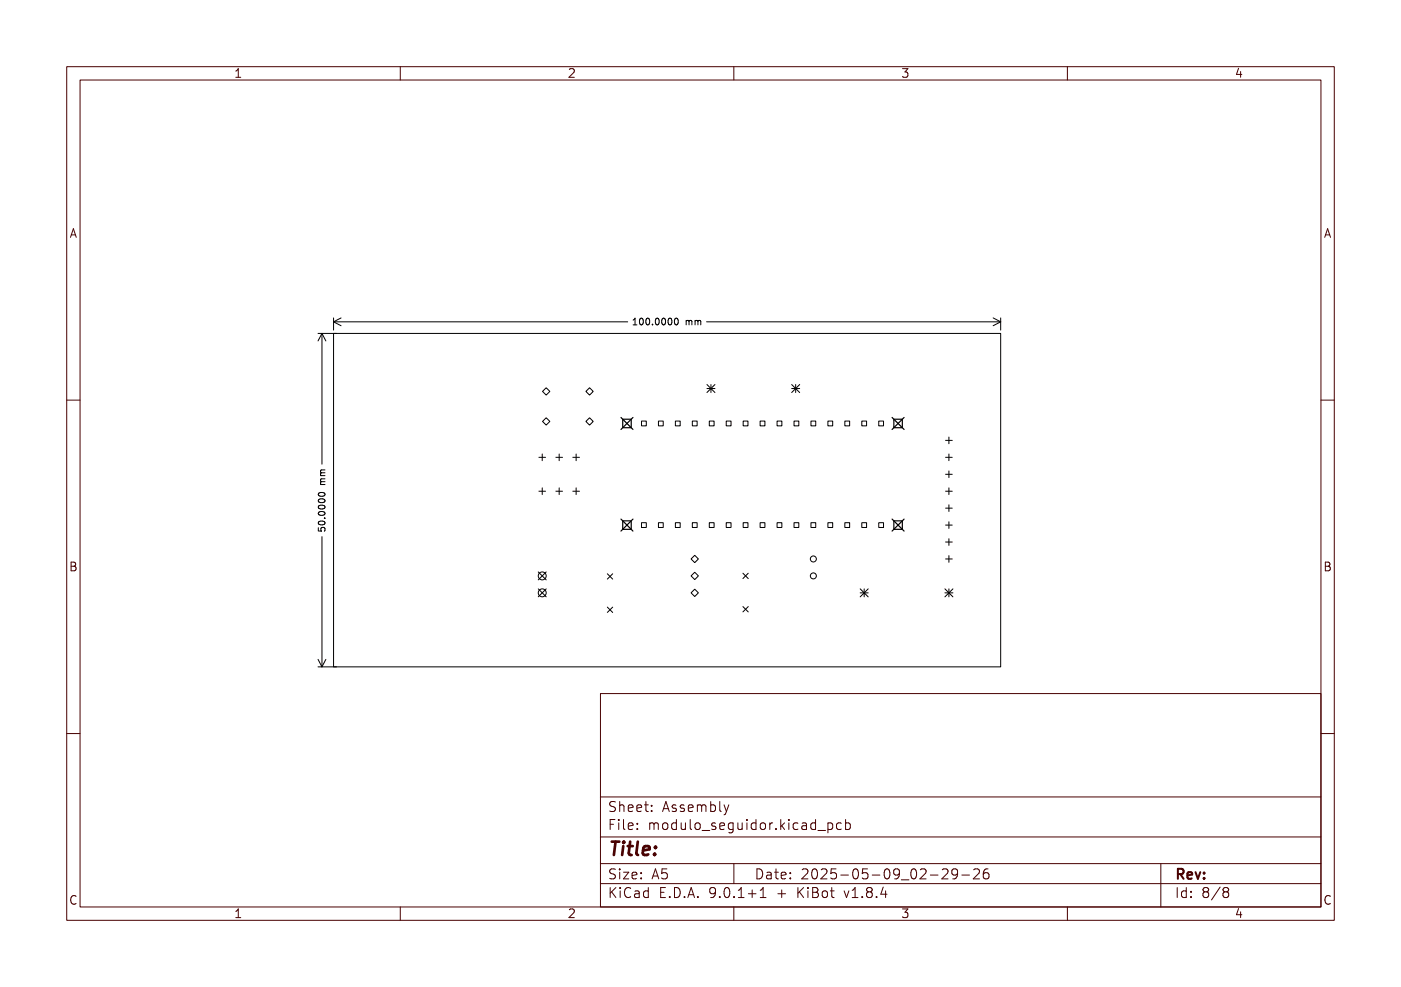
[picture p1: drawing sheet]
<svg xmlns="http://www.w3.org/2000/svg" width="210mm" height="148mm" viewBox="0 0 210 148" stroke-linecap="round" stroke-linejoin="round" font-family="sans-serif">
<path d="M93.1 77.8l1.8 1.8M93.1 62.6l1.8 1.8M93.3 78.1h1.3v1.3h-1.3zM93.3 62.9h1.3v1.2h-1.3zM94.9 77.8l-1.8 1.8M94.9 62.6l-1.8 1.8M133.7 77.8l1.8 1.8M133.7 62.6l1.8 1.8M134 78.1h1.3v1.3h-1.3zM134 62.9h1.3v1.2h-1.3zM135.5 77.8l-1.8 1.8M135.5 62.6l-1.8 1.8" fill="none" stroke="#000" stroke-width=".18"/>
<g fill="none" stroke="#000" stroke-width=".15">
<path d="M47.7 50h2.7M48.3 50v19.6M48.3 50l.5 1.1M48.3 50l-.6 1.1M50 50h100v50h-100zM50 47.7v1.8M50 48.3h44.1M50 48.3l1.1 .5M51.1 47.7l-1.1 .6M81.3 58.7l.6-.6 .5 .6-.5 .5zM87.8 58.7l.6-.6 .5 .6-.5 .5zM94.9 48.7h.6"/>
<path d="M94.9 48l.3-.3v1M96 47.8l.1-.1a.53 .53 0 0 1 .3 .5 .53 .53 0 0 1-.3 .5l-.2-.4zM96.9 47.8l.1-.1a.53 .53 0 0 1 .4 .5 .53 .53 0 0 1-.4 .5l-.2-.4zM97.8 48.6v.1M98.3 47.8l.2-.1a.53 .53 0 0 1 .3 .5 .53 .53 0 0 1-.3 .5l-.3-.4zM99.3 47.8l.1-.1a.53 .53 0 0 1 .4 .5 .53 .53 0 0 1-.4 .5l-.2-.4zM100.2 47.8l.2-.1a.53 .53 0 0 1 .3 .5 .53 .53 0 0 1-.3 .5l-.3-.4zM101.2 47.8l.1-.1a.53 .53 0 0 1 .4 .5 .53 .53 0 0 1-.4 .5l-.2-.4zM102.9 48v.7M102.9 48.1l.2-.1 .2 .2M103.3 48.2l.1-.2 .3 .1v.6M103.3 48.2v.5"/>
<path d="M104.2 48.1l.3-.1 .1 .2M104.2 48v.7M104.6 48.2l.2-.2 .2 .1v.6M104.6 48.2v.5M105.9 48.3h44.1M106 58.3h1.2M106 57.7l1.2 1.2M106.6 57.7v1.2M107.2 57.7l-1.2 1.2M118.7 58.3h1.2M118.7 57.7l1.2 1.2M119.3 57.7v1.2"/>
<path d="M119.9 57.7l-1.2 1.2M148.9 47.7l1.1 .6M150 47.7v1.8M150 48.3l-1.1 .5M47.7 79.1v.5l.5 .1-.1-.2v-.3l.2-.1h.3l.1 .2-.1 .4M47.8 73.9a.54 .54 0 0 1 .9 .3 .57 .57 0 0 1-1-.1zM47.8 74.9a.54 .54 0 0 1 .9 .2 .57 .57 0 0 1-1-.1zM47.8 75.8a.54 .54 0 0 1 .9 .3 .57 .57 0 0 1-1-.1zM47.8 76.8a.54 .54 0 0 1 .9 .2 .57 .57 0 0 1-1-.1zM47.8 78.2a.54 .54 0 0 1 .9 .3 .57 .57 0 0 1-1-.1zM48 72.7h.7M48 71.3h.7"/>
<path d="M48.2 72.2l-.2 .2 .1 .3M48.2 70.9l-.2 .1 .1 .3M48.2 72.2h.5M48.2 70.9h.5M48.6 77.7h.1M48.7 70.5h-.6l-.1 .3 .2 .1M48.7 71.8h-.6l-.1 .3 .2 .1M80.8 73.7h1M80.8 68.6h1M81.3 68.1v1M81.3 73.2v1M81.3 63.2l.6-.6 .5 .6-.5 .5z"/>
<path d="M83.3 73.7h1M83.3 68.6h1M83.8 68.1v1M83.8 73.2v1M85.9 73.7h1M85.9 68.6h1M86.4 68.1v1M86.4 73.2v1M87.8 63.2l.6-.6 .5 .6-.5 .5zM96.2 78.4h.7v.7h-.7zM96.2 63.1h.7v.8h-.7zM98.7 78.4h.7v.7h-.7z"/>
<path d="M98.7 63.1h.7v.8h-.7zM101.2 78.4h.8v.7h-.8zM101.2 63.1h.8v.8h-.8zM103.8 78.4h.7v.7h-.7zM103.8 63.1h.7v.8h-.7zM106.3 78.4h.7v.7h-.7zM106.3 63.1h.7v.8h-.7zM108.9 78.4h.7v.7h-.7zM108.9 63.1h.7v.8h-.7zM111.4 78.4h.7v.7h-.7zM111.4 63.1h.7v.8h-.7zM113.9 78.4h.8v.7h-.8z"/>
<path d="M113.9 63.1h.8v.8h-.8zM116.5 78.4h.7v.7h-.7zM116.5 63.1h.7v.8h-.7zM119 78.4h.7v.7h-.7zM119 63.1h.7v.8h-.7zM121.6 78.4h.7v.7h-.7zM121.6 63.1h.7v.8h-.7zM124.1 78.4h.7v.7h-.7zM124.1 63.1h.7v.8h-.7zM126.6 78.4h.8v.7h-.8zM126.6 63.1h.8v.8h-.8zM129.2 78.4h.7v.7h-.7z"/>
<path d="M129.2 63.1h.7v.8h-.7zM131.7 78.4h.7v.7h-.7zM131.7 63.1h.7v.8h-.7zM141.7 78.7h1M141.7 76.2h1M141.7 73.7h1M141.7 71.1h1M141.7 68.6h1M141.7 66h1M142.2 65.5v1M142.2 68.1v1M142.2 70.6v1"/>
<path d="M142.2 73.2v1M142.2 75.7v1M142.2 78.2v1M47.7 98.9l.6 1.1M48.3 80.5v19.5M48.8 98.9l-.5 1.1M80.7 88.3l1.2 1.2M80.7 85.8l1.2 1.2M81.9 88.3l-1.2 1.2M81.9 85.8l-1.2 1.2M91 91l.8 .8M91 86l.8 .8"/>
<path d="M91.8 91l-.8 .8M91.8 86l-.8 .8M104.1 88.4l.6 .5-.6 .5-.5-.5zM104.1 85.8l.6 .6-.6 .5-.5-.5zM104.1 83.3l.6 .5-.6 .6-.5-.6zM111.4 91l.8 .8M111.4 86l.8 .8M112.2 91l-.8 .8M112.2 86l-.8 .8M128.9 88.9h1.2M128.9 88.3l1.2 1.2M129.5 88.3v1.2"/>
<path d="M130.1 88.3l-1.2 1.2M141.6 88.9h1.2M141.6 88.3l1.2 1.2M141.7 83.8h1M141.7 81.3h1M142.2 80.8v1M142.2 83.3v1M142.2 88.3v1.2M142.8 88.3l-1.2 1.2M47.7 100h2.7"/>
<circle cx="81.3" cy="86.4" r=".6"/>
<circle cx="81.3" cy="88.9" r=".59"/>
<circle cx="121.9" cy="86.4" r=".45"/>
<circle cx="121.9" cy="83.8" r=".45"/>
</g>
<g fill="none" stroke="#480000" stroke-width=".15">
<path d="M10 10h190v128h-190zM12 12h186v124h-186zM35.3 11.6h.8M35.3 10.7l.4-.4v1.3M60 10v2M85.3 10.4l.2-.1h.3l.2 .1 .1 .3-.1 .2-.7 .7h.8M110 10v2M135.3 10.3h.8l-.4 .5 .3 .1v.6l-.2 .1h-.3l-.2-.1M160 10v2M185.7 10.2l-.4 1h.9M186 10.7v.9M10.6 35.6l.4-1.3 .4 1.3"/>
<path d="M10.7 35.2h.6M198.6 35.6l.4-1.3 .4 1.3M198.7 35.2h.6M10 60h2M198 60h2M10.7 84.3h.4l.2 .1v.3l-.2 .2a.35 .35 0 0 1 .3 .3 .35 .35 0 0 1-.2 .4h-.5zM10.7 84.9h.4M198.7 84.3h.4l.2 .1v.3l-.2 .2a.35 .35 0 0 1 .3 .3 .35 .35 0 0 1-.2 .4h-.5zM198.7 84.9h.4M10 110h2M90 104h108v32h-108zM90 119.5h108"/>
<path d="M198 110h2M11.4 134.4a.52 .52 0 0 0-.6 0 .52 .52 0 0 0-.2 .6 .49 .49 0 0 0 .2 .5 .49 .49 0 0 0 .6 0M35.3 136.7l.4-.4v1.3M35.3 137.6h.8M60 136v2M85.3 136.4l.2-.1h.3l.2 .1 .1 .3-.8 .9h.8M90 132.5h108M90 129.5h108M90 125.5h108M91.5 133.1v1.5M91.5 123.6h.5M91.7 133.7l.6 .9"/>
<path d="M92.2 122.9h-.7v1.5M92.2 130.4h-.7a.36 .36 0 0 0-.1 .3 .36 .36 0 0 0 .3 .3 .55 .55 0 0 1 .5 .4v.2l-.2 .2-.6-.1M92.2 120.3l-.5-.1-.2 .1a.36 .36 0 0 0 .2 .6 .55 .55 0 0 1 .5 .4v.2l-.2 .2-.6-.1M92.3 133.1l-.8 .8M92.7 122.9v.1M92.7 123.4v1M92.9 120.2v1.5M92.9 130.3v.1M92.9 130.8v1M92.9 120.8a.37 .37 0 0 1 .6 .1v.8M93 133.1v.1M93 133.6v1"/>
<path d="M93.5 130.8h.7l-.7 1h.7M93.5 122.9v1.3l.2 .2M94.2 123.9l.7-.2-.1-.2-.4-.1-.2 .2v.7h.6M94.2 121.2l.7-.2-.1-.2-.4-.1-.2 .2v.7h.6M94.5 133.2a.6 .6 0 0 0-.7 0 .6 .6 0 0 0-.2 .7 .56 .56 0 0 0 .3 .6 .56 .56 0 0 0 .6-.1M94.7 131.3l.8-.2-.1-.2-.4-.1-.3 .2 .1 .7h.6M95.2 133.7h.5l.1 .9M95.5 121.2l.7-.2-.1-.2-.4-.1-.2 .2v.7h.6M95.5 124.2v.2M95.5 123.5v.1M95.8 133.9l-.5 .1a.29 .29 0 0 0-.2 .3 .29 .29 0 0 0 .2 .3l.5-.1M96.1 131.6v.2"/>
<path d="M96.1 130.9v.1M96.6 120.7h.6M96.8 120.2v1.3l.1 .1 .3 .1M97.2 133.7l-.5-.1-.2 .3v.4l.1 .2h.6M97.2 133.1v1.5M97.4 123.5a.37 .37 0 0 1 .6 .1M97.4 123.4v1M97.7 121.5v.2M97.7 120.8v.1M97.7 131.8l.5-1.5 .5 1.5M97.9 131.4h.7M98 123.6l.2-.2 .4 .1 .1 .9"/>
<path d="M98 123.6v.8M99 133.8h.5M99.3 121.7l.5-1.5 .5 1.5M99.4 123.5a.41 .41 0 0 1 .4-.1 .41 .41 0 0 1 .3 .3v.4a.41 .41 0 0 1-.4 .3 .41 .41 0 0 1-.4-.3zM99.5 121.3h.7M99.7 133.1h-.7v1.5h.7M100 130.3h-.8v.7l.2-.1h.5l.1 .2v.5l-.3 .2h-.3l-.2-.2M100.4 134.4v.2M101.1 133.1a.76 .76 0 0 1 .9 .7 .76 .76 0 0 1-.9 .8zM101.3 120.8l-.3-.1-.3 .2 .1 .2 .5 .2v.3h-.6M101.4 123.5l-.4-.1-.3 .3v.4l.1 .2h.6M101.4 122.9v1.5"/>
<path d="M102.1 123.4l.1 .9a.41 .41 0 0 0 .5-.1M102.5 120.8l-.3-.1-.2 .2v.2l.5 .2v.3h-.5M102.6 134.4v.2M102.7 123.4v1M103.1 134.6l.5-1.5 .5 1.5M103.2 121.2l.7-.2-.1-.2-.4-.1-.2 .2v.7h.6M103.2 134.2h.8M103.5 122.9v1.3l.2 .2M104.2 123.5a.41 .41 0 0 1 .4-.1 .41 .41 0 0 1 .4 .3v.4a.41 .41 0 0 1-.4 .3 .41 .41 0 0 1-.4-.3zM104.5 120.8a.37 .37 0 0 1 .7 .1M104.5 120.7v1M104.6 134.4v.2"/>
<path d="M105.2 120.9l.2-.2 .3 .1 .1 .9M105.2 120.9v.8M105.2 124.5h1.2M106.5 120.8l.5-.1 .2 .3v.4l-.1 .2h-.6M106.5 120.2v1.5M107.2 133.7l-.2 .3h-.3l-.3-.3v-.3l.1-.2 .5-.1 .2 .1a.99 .99 0 0 1-.4 1.4h-.3M107.2 123.5l-.3-.1-.2 .2v.2l.5 .2v.3h-.5M107.9 123.9l.7-.2-.1-.2-.4-.1-.2 .2 .1 .7h.5M107.9 134.4v.2M107.9 120.2v1.3l.2 .2M108.5 120.7l.4 1M108.7 133.2l.3-.1a.94 .94 0 0 1 0 1.5h-.1a.91 .91 0 0 1-.2-1.4z"/>
<path d="M108.9 121.7l-.2 .3-.2 .2M109.2 120.7l-.3 1M109.9 123.5l-.4-.1-.3 .3v.4l.1 .2h.6M109.9 123.4v1.2a.41 .41 0 0 1-.7 .2M110 136v2M110 129.5v3M110 134.4v.2M110.6 123.4l.1 .9a.41 .41 0 0 0 .5-.1M110.7 134.6h.8M110.7 133.5l.4-.4v1.5M111.2 123.4v1M112 122.9v.1"/>
<path d="M112 123.4v1M112.2 134h1.1M112.7 133.4v1.2M113.3 123.5l-.4-.1-.3 .3v.4l.1 .2h.6M113.3 122.9v1.5M113.5 130.3a.76 .76 0 0 1 .8 .7 .76 .76 0 0 1-.8 .8zM114 134.6h.8M114 133.5l.4-.4v1.5M114 123.5a.41 .41 0 0 1 .4-.1 .41 .41 0 0 1 .3 .3v.4a.41 .41 0 0 1-.3 .3 .41 .41 0 0 1-.4-.3zM115 130.9h.5l.1 .9M115.4 123.4v1M115.6 131.1l-.5 .1a.29 .29 0 0 0-.2 .3 .29 .29 0 0 0 .2 .3l.5-.1"/>
<path d="M115.8 123.4l-.3 .1-.1 .2M116.1 130.8h.6M116.3 130.3v1.3l.1 .1 .3 .1M116.3 124.2v.2M116.6 134h1.1M117 122.9v1.5M117.1 131.3l.7-.2-.1-.2-.4-.1-.2 .2 .1 .7h.5M117.2 133.4v1.2M117.2 123.8l.4 .6M117.6 123.4l-.6 .6M118.2 122.9v.1M118.2 123.4v1"/>
<path d="M118.5 131.6v.2M118.5 130.9v.1M119.6 133.1v1.5M119.6 123.5l-.4-.1-.3 .3v.4l.1 .2h.6M119.8 133.7l.7 .9M120.2 130.4l.3-.1 .5 .1a.41 .41 0 0 1 0 .5l-.8 .9h.9M120.2 123.5h.6l.1 .9M120.5 133.1l-.9 .8M120.9 123.7l-.5 .1a.29 .29 0 0 0-.2 .3 .29 .29 0 0 0 .2 .3l.5-.1M121.1 133.1v.1M121.1 133.6v1M121.8 130.4l.4-.1a.94 .94 0 0 1 0 1.5h-.2a.91 .91 0 0 1-.2-1.4z"/>
<path d="M121.8 133.1h.5l.2 .1 .1 .3-.3 .3a.4 .4 0 0 1 .4 .4 .4 .4 0 0 1-.3 .4h-.6zM121.8 133.8h.5M122.2 123.5l-.4-.1-.3 .3v.4l.2 .2h.5M122.2 122.9v1.5M122.6 124.5h1.1M123.1 130.4l.2-.1 .5 .1a.41 .41 0 0 1 .1 .5l-.9 .9h1M123.4 133.7a.41 .41 0 0 1 .6 .2v.4a.41 .41 0 0 1-.4 .3 .41 .41 0 0 1-.4-.3v-.4zM124.1 123.5l.4-.1 .3 .3v.4l-.1 .2h-.6M124.1 123.4v1.5M124.5 133.6h.5M124.7 133.1v1.3v.1l.3 .1M125.3 130.3h-.7l-.1 .7 .2-.1h.5l.2 .2-.1 .5-.2 .2h-.4l-.2-.2"/>
<path d="M126 131.2h1.2M126.1 123.5l-.4-.1-.3 .3v.4l.1 .2h.6M126.5 133.6l.4 1 .3-1M126.7 123.5l.5-.1 .3 .3v.4l-.2 .2h-.6M126.7 122.9v1.5M127.7 134.6h.9M127.7 133.5l.5-.4v1.5M128 130.4l.3-.1a.94 .94 0 0 1 0 1.5h-.1a.91 .91 0 0 1-.2-1.4zM129.2 134.4v.2M130 130.3h-.7l-.1 .7 .3-.1h.5l.1 .2-.1 .5-.2 .2h-.3l-.3-.2M130.2 133.7l-.3 .3 .1 .4 .2 .2h.3l.2-.3v-.4l-.2-.2M130.2 133.7l-.3-.3 .1-.2 .2-.1 .4 .1 .1 .2v.2l-.2 .1"/>
<path d="M130.2 133.7h.3M130.7 131.2h1.2M131.4 134.4v.2M132.4 133l-.4 1.1h1M132.7 130.4l.3-.1a.94 .94 0 0 1 0 1.5h-.1a.91 .91 0 0 1-.2-1.4zM132.7 133.6v1M134.8 130.9l-.3 .3h-.3l-.2-.3v-.3l.1-.2 .4-.1 .2 .1a.99 .99 0 0 1-.3 1.4h-.3M135.1 131.9h1.1M135.3 136.3h.8l-.4 .5 .3 .1v.6l-.2 .1h-.3l-.2-.1M136.7 130.4l.3-.1a.94 .94 0 0 1 0 1.5h-.1a1 1 0 0 1-.2-1.4zM138 130.4l.2-.1 .5 .1a.41 .41 0 0 1 0 .5l-.8 .9h.9M139.5 131.2h1.1"/>
<path d="M141.2 130.4l.3-.1 .5 .1a.41 .41 0 0 1 0 .5l-.8 .9h.9M143.5 130.9l-.3 .3-.4-.1-.1-.2v-.3l.1-.2 .4-.1 .3 .1a.99 .99 0 0 1-.4 1.4h-.3M144.2 131.2h1.1M146 130.4l.2-.1 .5 .1a.4 .4 0 0 1 0 .5l-.8 .9h.9M148.1 130.3a.59 .59 0 0 0-.7 .6v.6l.1 .2 .5 .1 .2-.2v-.5l-.1-.2h-.4l-.3 .2M160 136v2M174 129.5v6.5M176.5 133.1v1.5M177.8 133.7l-.4-.1-.3 .3v.4l.1 .2h.6M177.8 133.1v1.5M178.5 134.4v.2M178.5 133.7v.1"/>
<path d="M180.6 133.7l-.3 .3v.3l.3 .3h.3l.3-.3-.1-.4-.2-.2M180.6 133.7l-.3-.3 .1-.2 .2-.1h.3l.3 .3-.1 .2-.2 .1M180.6 133.7h.3M182.9 133l-1.3 1.9M183.6 133.7l-.3 .3v.3l.3 .3h.3l.3-.3-.1-.4-.2-.2M183.6 133.7l-.3-.3 .1-.2 .2-.1h.3l.3 .3-.1 .2-.2 .1M183.6 133.7h.3M185.7 136.2l-.4 1h.9M186 136.7v.9M199.4 134.4a.52 .52 0 0 0-.6 0 .52 .52 0 0 0-.2 .6 .49 .49 0 0 0 .3 .5 .49 .49 0 0 0 .5 0"/>
</g>
<path d="M176.6 131.1h.5a.41 .41 0 0 0 .3-.4 .41 .41 0 0 0-.3-.4h-.5v1.5M176.9 131.1l.5 .7M178 131.3l.7-.2-.1-.2-.4-.1-.2 .2 .1 .7h.5M179.2 130.8l.4 1 .3-1M180.5 131.6v.2M180.5 130.9v.1" fill="none" stroke="#480000" stroke-width=".3"/>
<g fill="none" stroke="#480000" stroke-width=".4">
<path d="M91.7 126.2h1.1M92.3 126.2l-.3 2M93.4 126.9l-.1 1.3M93.5 126.2l-.1 .1 .1 .1M93.5 126.2l.1 .1-.1 .1M93.5 126.2v.2M94.1 126.9h.8M94.5 126.2l-.3 1.7 .1 .2 .4 .1M95.6 126.2l-.2 1.7 .2 .3M96.4 127.5l1-.1-.1-.4-.5-.1-.4 .3-.1 .7 .1 .2 .2 .1 .6-.1M98.1 128l.1 .1-.1 .1M98.1 128l-.1 .1 .1 .1"/>
<path d="M98.1 128v.2M98.3 127l-.1 .2M98.3 127l.1 .1-.2 .1M98.3 127l-.1 .1v.1"/>
</g>
<text font-size="2.7" fill="#fff" x="91" y="128.3">Title:</text>
<g font-size="2" fill="#fff">
<text x="91" y="121.8">Sheet: Assembly</text>
<text x="91" y="124.5">File: modulo_seguidor.kicad_pcb</text>
<text x="91" y="131.9">Size: A5</text>
<text x="113" y="131.9">Date: 2025-05-09_02-29-26</text>
<text x="176" y="131.9">Rev:</text>
<text x="91" y="134.7">KiCad E.D.A. 9.0.1+1 + KiBot v1.8.4</text>
<text x="176" y="134.7">Id: 8/8</text>
</g>
<g font-size="1.7" fill="#fff">
<text x="35" y="11.7">1</text>
<text x="85" y="11.7">2</text>
<text x="135" y="11.7">3</text>
<text x="185" y="11.7">4</text>
<text x="10.5" y="35.7">A</text>
<text x="198.5" y="35.7">A</text>
<text x="10.5" y="85.6">B</text>
<text x="198.5" y="85.6">B</text>
<text x="10.5" y="135.7">C</text>
<text x="35" y="137.7">1</text>
<text x="85" y="137.7">2</text>
<text x="135" y="137.7">3</text>
<text x="185" y="137.7">4</text>
<text x="198.5" y="135.7">C</text>
</g>
<g font-size="1.3" fill="#fff">
<text x="95.6" y="48.8">100.0000 mm</text>
<text x="48.8" y="79" transform="rotate(-90 48.8 79)">50.0000 mm</text>
</g>
</svg>
